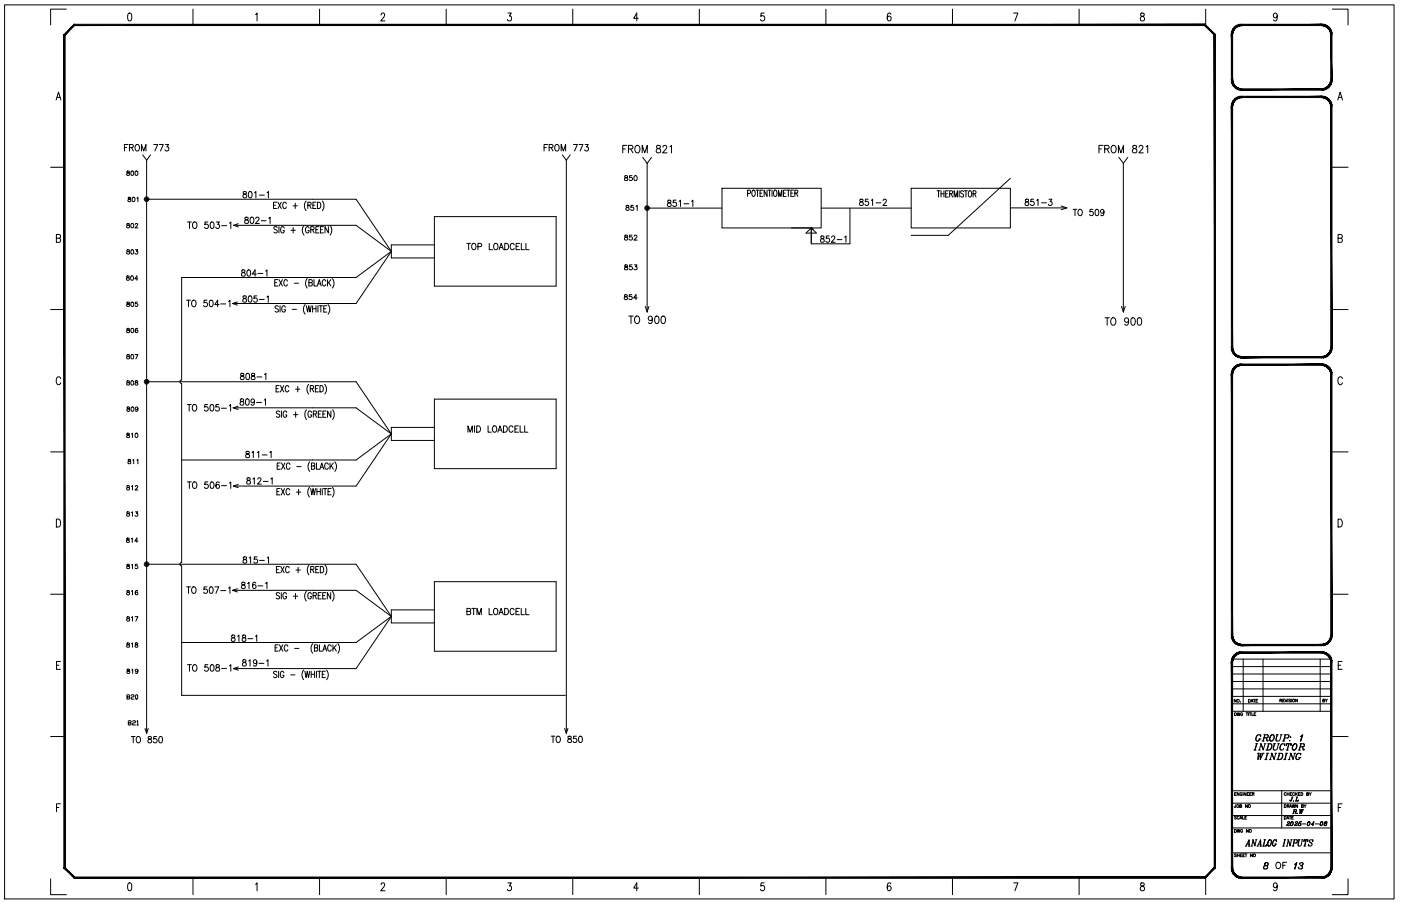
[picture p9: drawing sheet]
<svg xmlns="http://www.w3.org/2000/svg" width="432mm" height="279mm" viewBox="0 0 432 279" stroke-linecap="round" stroke-linejoin="round" font-family="sans-serif">
<g fill="none" stroke="#000" stroke-width=".31">
<path d="M1.4 1.5h428.3v275.7h-428.3zM20.5 2.8h-4.9v4.9M39.6 4.1l.5-.1a1.61 1.61 0 0 1 0 2.5h-.2a1.8 1.8 0 0 1-.3-2.4zM59.5 2.8v4.9M78.8 4.5l.4-.5v2.5M98.5 2.8v4.9M117.5 4.6l.3-.6h.4l.4 .5-.3 .8-1 1.2h1.4M137.5 2.8v4.9M156.5 4h1.1l-.6 1a.72 .72 0 0 1 .6 1.1 .72 .72 0 0 1-1.2-.1M176.5 2.8v4.9M196.7 5.7h-1.4l1-1.7v2.5M215.5 2.8v4.9"/>
<path d="M235.5 4h-.9l-.1 1.1a.74 .74 0 0 1 1 0 .74 .74 0 0 1 0 1.1 .74 .74 0 0 1-1 0l-.1-.2M254.6 2.8v4.9M274.6 4.4l-.6-.4a1.43 1.43 0 0 0 .1 2.5 .71 .71 0 0 0 .5-.9 .71 .71 0 0 0-.9-.5l-.2 .6M293.6 2.8v4.9M312.4 4h1.3l-.9 2.5M332.6 2.8v4.9M351.6 4.1v.7a.96 .96 0 0 1 1 .5 .96 .96 0 0 1 0 1.1 .77 .77 0 0 1-1.2-.6 .77 .77 0 0 1 1-.8l.2-.2a.51 .51 0 0 0-.3-.8zM371.6 2.8v4.9M374.4 10.8v17.1M393.7 4.8l-.3 .6a.68 .68 0 0 1-1-.6 .68 .68 0 0 1 1-.7l.3 .7a1.15 1.15 0 0 1-.8 1.7l-.4-.4M410.6 2.8h4.9v4.9M17.3 30.8l.7-2.4 .8 2.4"/>
<path d="M17.6 30h.9M412.3 30.8l.7-2.4 .8 2.4M412.6 30h.9M15.6 51.6h4.3M44 47.8l1.2 1.6M45.2 49.4v176.8M46.4 47.8l-1.2 1.6M173.3 47.8l1.2 1.6M174.5 49.4v176.7M175.7 47.8l-1.2 1.6M198.1 48.5l1.4 1.9M199.5 50.4v45.8"/>
<path d="M200.8 48.5l-1.3 1.9M222.5 58.1h30.6v12.2h-30.6zM230.4 59.6h.8v-.9l-.8-.1v2M232 58.7l.1-.1a1.04 1.04 0 0 1 .7 1 1.04 1.04 0 0 1-.7 1 1.39 1.39 0 0 1-.1-1.9zM233 58.6h.9M233.5 58.6v2M234.3 59.6h.5M235.1 58.6h-.8v2h.8M236.4 58.6v2l-.9-2v2M236.7 58.6h.9M237.2 58.6v2M238 58.6v2"/>
<path d="M238.7 58.7l.1-.1a1.04 1.04 0 0 1 .7 1 1.04 1.04 0 0 1-.7 1 1.45 1.45 0 0 1-.1-1.9zM241.5 59.6h.5M242.3 58.6h-.8v2h.8M242.5 58.6h.9M243 58.6v2M243.8 59.6h.5M244.6 58.6h-.8v2h.8M245 59.6l.8-.1v-.8l-.8-.1v2M245.4 59.6l.5 1M280.8 58.1h30.6v12.2h-30.6zM288.8 58.8h.9M289.3 58.8v2"/>
<path d="M290 58.8v2M290 59.8h.9M290.9 58.8v2M291.5 59.8h.5M292.3 58.8h-.8v2h.8M292.7 59.8l.8-.2v-.7l-.8-.1v2M293.2 59.8l.4 1M295.6 58.8v2M297 59.1l-.3-.3-.5 .1-.1 .6a.84 .84 0 0 1 .8 1.2l-.5 .1-.3-.3M297.2 58.8h1M297.7 58.8v2M298.7 58.9l.1-.1a1.04 1.04 0 0 1 .7 1 1.04 1.04 0 0 1-.7 1 1.45 1.45 0 0 1-.1-1.9z"/>
<path d="M299.9 59.8l.8-.2v-.7l-.8-.1v2M300.4 59.8l.4 1M311.4 55l-19.2 17.6h-11.4M344.8 48.5l1.4 1.9M346.2 50.4v45.8M347.6 48.5l-1.4 1.9M410.6 51.6h4.9M17.4 73.5l1.1-.2 .2-.3-.2-.6-1.1-.1v2.4l1.1-.1 .2-.7-.5-.4M45.2 61.4h64.5l10.9 16.1M71.9 69.5h37.8l10.9 8M85.3 62.4h-1v1.9M85.7 62.4l1 1.9"/>
<path d="M86.7 62.4l-1 1.9M87.6 70.4a.58 .58 0 0 0-.7-.5 .58 .58 0 0 0-.4 .7v.5a.59 .59 0 0 0 .5 .8 .59 .59 0 0 0 .6-.8h-.4M88.2 62.8a.57 .57 0 0 0-.7-.4 .57 .57 0 0 0-.4 .7v.5a.57 .57 0 0 0 .4 .7 .57 .57 0 0 0 .7-.5M89.7 71h1.3M90.3 63.5h1.4M90.4 70.2v1.6M91 62.6v1.7M93.7 69.5a2.34 2.34 0 0 0 0 3M94.3 62a2.39 2.39 0 0 0 0 3M94.9 63.3l.9-.1v-.8h-.9v1.9M95.3 70.4a.58 .58 0 0 0-.7-.5 .58 .58 0 0 0-.5 .7v.5a.59 .59 0 0 0 .6 .8 .59 .59 0 0 0 .6-.8h-.4M95.4 63.3l.5 1"/>
<path d="M95.8 70.8l.9-.1v-.7l-.9-.1v1.9M96.3 70.8l.5 1M96.4 63.3h.6M97.3 70.8h.6M97.4 62.4h-1v1.9h1M97.8 62.4a.98 .98 0 0 1 1.1 .9 .98 .98 0 0 1-1.1 1zM98.3 69.9h-1v1.9h1M98.8 70.8h.6M99.3 62a2.39 2.39 0 0 1 0 3M99.7 69.9h-.9v1.9h.9M101.2 69.9v1.9l-1-1.9v1.9M101.7 69.5a2.34 2.34 0 0 1 0 3"/>
<path d="M120.6 77.5l-10.9 16.1h-38M120.6 77.5l-10.9 8.1h-53.7v31.6M133.9 75.5h-13.3v4h13.3M133.9 66.8h37.5v21.4h-37.5zM143.9 75.1h1.1M144.4 75.1v1.9M145.7 75.1a.93 .93 0 0 1 1 .9 .93 .93 0 0 1-.8 1 1.22 1.22 0 0 1-.2-1.9zM147.3 76.1l1-.1 .1-.8-1.1-.1v1.9M150.8 75.1v1.9h1M152.5 75.1a.94 .94 0 0 1 1 .9 .94 .94 0 0 1-.9 1 1.24 1.24 0 0 1-.1-1.9zM153.8 77l.7-1.9 .7 1.9M154.1 76.3h.8"/>
<path d="M155.6 75.1a.99 .99 0 0 1 1.2 .9 .99 .99 0 0 1-1.2 1zM158.5 75.5a.64 .64 0 0 0-.8-.4 .64 .64 0 0 0-.5 .7v.5a.64 .64 0 0 0 .5 .7 .64 .64 0 0 0 .8-.5M159.1 76h.6M160.2 75.1h-1.1v1.9h1.1M160.7 75.1v1.9h1M162.1 75.1v1.9h1M199.5 64.2h23M239.9 60.6v-2l.5 2 .6-2v2M243.9 70.3h6.1M248.4 71.9l1.6-1.6 1.6 1.6zM253.1 64.2h27.7M262 64.2v11h-12v-4.9"/>
<path d="M294.1 60.8v-2l.5 2 .5-2v2M311.4 64.1h17.4M327.1 63.5l1.7 .6M328.8 64.1l-1.7 .6M412.4 73.5l1.1-.2 .2-.3-.2-.6-1.1-.1v2.4h.8l.4-.2v-.8l-.4-.2M15.6 95.5h4.3M57.5 92.6h1.2M58.1 92.6v2M59.4 92.7a1.01 1.01 0 0 1 1.1 .7 1.01 1.01 0 0 1-.6 1.2 1.08 1.08 0 0 1-.9-.8 1.08 1.08 0 0 1 .4-1.1zM63.8 92.6h-.9l-.1 .8a.65 .65 0 0 1 1 0 .65 .65 0 0 1-.1 1 .65 .65 0 0 1-.9-.2M64.7 92.7l.3-.1a1.07 1.07 0 0 1 .7 1 1.07 1.07 0 0 1-.7 1 1.4 1.4 0 0 1-.3-1.9zM67.5 93.9h-1.3l.9-1.3v2"/>
<path d="M68 93.7h1.6M70.4 93l.5-.4v2M71.7 93.6l1.5 .5M73.2 93.1l-1.5 .5M85.6 86.2h-.9v2h.9M86 86.2l1 2M86.3 94.3v1.9M87 86.2l-1 2M88 94.7a.58 .58 0 0 0-.7-.4 .58 .58 0 0 0-.5 .7v.5a.59 .59 0 0 0 .6 .8 .59 .59 0 0 0 .6-.8h-.4M88.6 86.7a.58 .58 0 0 0-.7-.5 .58 .58 0 0 0-.4 .8v.5a.58 .58 0 0 0 .4 .7 .58 .58 0 0 0 .7-.5M90 95.4h1.4M90.7 87.4h1.3"/>
<path d="M94.1 93.9a2.31 2.31 0 0 0 0 3M94.4 94.3l.4 1.9 .4-1.9 .3 1.9 .4-1.9M94.7 85.9a2.31 2.31 0 0 0 0 2.9M95.2 87.2l.9-.1v-.8l-.9-.1v2l1-.2 .1-.5-.4-.3M96.4 94.3v1.9M96.4 95.2h1M96.8 86.2v2h.9M97.4 94.3v1.9M97.8 88.2l.6-2 .6 2M98 94.3v1.9M98 87.5h.8M98.4 94.3h1"/>
<path d="M98.9 94.3v1.9M99.8 95.2h.6M100.4 86.7a.57 .57 0 0 0-.7-.5 .57 .57 0 0 0-.4 .8v.5a.57 .57 0 0 0 .4 .7 .57 .57 0 0 0 .7-.5M100.7 94.3h-.9v1.9h.9M100.9 86.2v2M101.1 93.9a2.31 2.31 0 0 1 0 3M101.3 87.1l.7 1.1M102 86.2l-1.1 1.3M102.4 85.9a2.31 2.31 0 0 1 0 2.9M198.9 94.5l.6 1.7M200 94.5l-.5 1.7M345.7 94.5l.5 1.7"/>
<path d="M346.8 94.5l-.6 1.7M410.6 95.5h4.9M18.7 116.8a.72 .72 0 0 0-.8-.6 .72 .72 0 0 0-.6 .9v.6a.72 .72 0 0 0 .6 .9 .72 .72 0 0 0 .8-.6M45.2 117.7h64.5l10.9 16.1M56 117.2a.54 .54 0 0 0-.6 .5 .54 .54 0 0 0 .6 .6M56 118.3v55.2M85.1 119.8h.6M86 118.9h-.9v2h.9M86.4 118.9l1.1 2M87.5 118.9l-1.1 2M89 119.4a.58 .58 0 0 0-.7-.5 .58 .58 0 0 0-.4 .8v.4a.58 .58 0 0 0 .4 .8 .58 .58 0 0 0 .7-.5M91.8 119.2v1.7"/>
<path d="M95.1 118.5a2.34 2.34 0 0 0 0 3M95.6 119.8l.9-.1 .1-.6-1-.2v2M96.2 119.8l.5 1.1M97.2 119.8h.6M98.2 118.9h-1v2h1M98.6 118.9a.98 .98 0 0 1 1.1 1 .98 .98 0 0 1-1.1 1zM100.1 118.5a2.34 2.34 0 0 1 0 3M413.7 116.8a.72 .72 0 0 0-.8-.6 .72 .72 0 0 0-.6 .9v.6a.72 .72 0 0 0 .6 .9 .72 .72 0 0 0 .8-.6M15.6 139.4h4.3M71.9 125.8h37.8l10.9 8M86.2 127l-.3-.3-.7 .3 .1 .5 .8 .4 .1 .5-.3 .3-.7-.3M86.7 126.7v2"/>
<path d="M88.4 127.2a.57 .57 0 0 0-.7-.4 .57 .57 0 0 0-.4 .7v.5a.58 .58 0 0 0 .5 .7 .58 .58 0 0 0 .6-.7h-.4M90.5 127.9h1.3M91.1 120h1.3M91.1 127v1.7M94.5 126.4a2.42 2.42 0 0 0 0 2.9M96 127.2a.58 .58 0 0 0-.7-.4 .58 .58 0 0 0-.4 .7v.5a.59 .59 0 0 0 .6 .7 .59 .59 0 0 0 .5-.7h-.3M96.6 127.7l.9-.1v-.8l-.9-.1v2M97.1 127.7l.5 1M98.1 127.7h.6M99.1 126.7h-1v2h1M99.5 127.7h.6M100.5 126.7h-1v2h1"/>
<path d="M102 126.7v2l-1.1-2v2M102.5 126.4a2.34 2.34 0 0 1 0 2.9M120.6 133.8l-10.9 16.1h-37.8M120.6 133.8l-10.9 8.1h-53.7M133.9 131.8h-13.3v4h13.3M133.9 123.1h37.5v21.4h-37.5zM144.2 133.3v-2l.7 2 .7-2v2M146.2 131.3v2M146.9 131.3a.99 .99 0 0 1 1.2 1 .99 .99 0 0 1-1.2 1zM150.4 131.3v2h1M152.1 131.4a.9 .9 0 0 1 1 .9 .9 .9 0 0 1-1 .9l-.3-.7zM153.4 133.3l.7-2 .7 2"/>
<path d="M153.7 132.6h.8M155.2 131.3a.99 .99 0 0 1 1.2 1 .99 .99 0 0 1-1.2 1zM158.1 131.8a.64 .64 0 0 0-.7-.5 .64 .64 0 0 0-.5 .8v.4a.64 .64 0 0 0 .5 .8 .64 .64 0 0 0 .7-.5M158.7 132.3h.7M159.8 131.3h-1.1v2h1.1M160.3 131.3v2h1M161.7 131.3v2h1M410.6 139.4h4.9M86.3 150.7h-1v1.9h1M86.4 142.8h-1v1.9M86.7 150.7l1 1.9M86.8 142.8l1 1.9"/>
<path d="M87.7 150.7l-1 1.9M87.8 142.8l-1 1.9M89.3 151.1a.58 .58 0 0 0-.7-.4 .58 .58 0 0 0-.4 .7v.5a.58 .58 0 0 0 .4 .7 .58 .58 0 0 0 .7-.5M89.4 143.2a.57 .57 0 0 0-.7-.4 .57 .57 0 0 0-.4 .7v.5a.57 .57 0 0 0 .4 .7 .57 .57 0 0 0 .7-.4M91.4 151.8h1.3M91.5 143.9h1.3M92 150.9v1.7M95.4 150.3a2.34 2.34 0 0 0 0 3M95.5 142.4a2.39 2.39 0 0 0 0 3M95.8 150.7l.3 1.9 .4-1.9 .4 1.9 .3-1.9M96 143.7l.9-.1v-.7l-.9-.1v1.9l.9-.2 .1-.4-.4-.4M97.5 142.8v1.9h.9"/>
<path d="M97.7 150.7v1.9M97.7 151.6h1M98.6 144.7l.6-1.9 .6 1.9M98.7 150.7v1.9M98.8 144.1h.7M99.3 150.7v1.9M99.7 150.7h1M100.2 150.7v1.9M101.1 151.6h.6M101.2 143.2a.58 .58 0 0 0-.7-.4 .58 .58 0 0 0-.4 .7v.5a.58 .58 0 0 0 .4 .7 .58 .58 0 0 0 .7-.4M101.7 142.8v1.9M102.1 150.7h-1v1.9h1"/>
<path d="M102.1 143.6l.6 1.1M102.4 150.3a2.42 2.42 0 0 1 0 3M102.7 142.8l-1 1.3M103.2 142.4a2.31 2.31 0 0 1 0 3M17.4 160.1a1.31 1.31 0 0 1 1.3 .8 1.31 1.31 0 0 1-.4 1.5l-.9 .1zM45.2 174h64.5l10.9 16.1M56 173.5a.54 .54 0 0 0-.6 .5 .54 .54 0 0 0 .6 .5M56 174.6v39.8h118.2M86.2 174.7h-1v1.9h1M86.5 174.7l1.1 1.9M87.6 174.7l-1.1 1.9M89.1 175.1a.57 .57 0 0 0-.7-.4 .57 .57 0 0 0-.4 .7v.5a.57 .57 0 0 0 .4 .7 .57 .57 0 0 0 .7-.4"/>
<path d="M91.2 175.8h1.4M91.9 175v1.6M95.2 174.3a2.39 2.39 0 0 0 0 3M95.8 175.6l.8-.1v-.7l-.8-.1v1.9M96.3 175.6l.5 1M97.3 175.6h.6M98.3 174.7h-1v1.9h1M98.7 174.7a.98 .98 0 0 1 1.1 1 .98 .98 0 0 1-1.1 .9zM100.2 174.3a2.31 2.31 0 0 1 0 3M133.9 179.4h37.5v21.4h-37.5zM412.4 160.1a1.22 1.22 0 0 1 1.3 1.2 1.22 1.22 0 0 1-1.3 1.2zM15.6 183.3h4.3"/>
<path d="M57.5 181h1.2M58.1 181v2M59.4 181.1a.95 .95 0 0 1 1.1 .4 .95 .95 0 0 1-.2 1.2l-.2 .2a1 1 0 0 1-1.1-.6 1 1 0 0 1 .4-1.2zM63.8 181h-.9l-.1 .8a.65 .65 0 0 1 1 0 .65 .65 0 0 1-.1 1 .65 .65 0 0 1-.9-.2M64.7 181.1l.3-.1a1.07 1.07 0 0 1 .7 1 1.07 1.07 0 0 1-.7 1 1.37 1.37 0 0 1-.3-1.9zM66.2 181h1.2l-.9 2M68 182.1h1.6M70.4 181.4l.5-.4v2M71.7 182.1h38l10.9 8M84.8 199.8h.6M85.7 198.9h-.9v1.9M86.1 198.9l1.1 1.9"/>
<path d="M86.2 183l-.4-.2-.7 .2 .2 .5 .9 .6v.3l-.4 .3-.7-.3M86.7 182.8v1.9M87.2 198.9l-1.1 1.9M88.3 183.2a.58 .58 0 0 0-.7-.4 .58 .58 0 0 0-.4 .7v.5a.59 .59 0 0 0 .6 .7 .59 .59 0 0 0 .5-.7h-.4M88.7 199.3a.58 .58 0 0 0-.7-.4 .58 .58 0 0 0-.4 .7v.5a.58 .58 0 0 0 .4 .7 .58 .58 0 0 0 .7-.5M90.4 183.9h1.3M90.8 200h1.3M91.1 183v1.7M94.4 182.4a2.31 2.31 0 0 0 0 2.9M96 183.2a.57 .57 0 0 0-.7-.4 .57 .57 0 0 0-.4 .7v.5a.58 .58 0 0 0 .5 .7 .58 .58 0 0 0 .6-.7h-.4M96.4 198.5a2.31 2.31 0 0 0 0 2.9M96.5 183.7l.9-.1 .1-.7-1-.1v1.9"/>
<path d="M96.9 199.8l.9-.1 .1-.7-1-.1v1.9l1-.2v-.6l-.3-.2M97 183.7l.5 1M98.1 183.7h.6M98.5 198.9v1.9h.9M99 182.8h-.9v1.9h.9M99.5 183.7h.6M100.4 182.8h-.9v1.9h.9M101.9 182.8v1.9l-1-1.9v1.9M102.1 199.3a.58 .58 0 0 0-.7-.4 .58 .58 0 0 0-.4 .7v.5a.58 .58 0 0 0 .4 .7 .58 .58 0 0 0 .7-.5M102.4 182.4a2.39 2.39 0 0 1 0 2.9M102.6 198.9v1.9M103 199.7l.7 1.1"/>
<path d="M103.7 198.9l-1.1 1.3M104.1 198.5a2.39 2.39 0 0 1 0 2.9M120.6 190.1l-10.9 16.1h-37.8M120.6 190.1l-10.9 8h-53.7M133.9 188.1h-13.3v4h13.3M143.9 188.6l1-.1 .1-.7-1.1-.2v2l1.1-.2 .1-.5-.4-.3M145.4 187.6h1.2M146 187.6v2M147 189.6v-2l.7 2 .6-2v2M150.7 187.6v2h1.1M152.4 187.7a.9 .9 0 0 1 1.1 .9 .9 .9 0 0 1-1.1 .9l-.3-.7zM153.8 189.6l.6-2 .7 2"/>
<path d="M154 188.9h.9M155.5 187.6a.99 .99 0 0 1 1.2 1 .99 .99 0 0 1-1.2 1zM158.5 188.1a.64 .64 0 0 0-.8-.5 .64 .64 0 0 0-.5 .8v.4a.64 .64 0 0 0 .5 .8 .64 .64 0 0 0 .8-.5M159 188.6h.7M160.1 187.6h-1.1v2h1.1M160.6 187.6v2h1M162.1 187.6v2h.9M410.6 183.3h4.9M17.4 205.1h.8M18.6 204h-1.2v2.4h1.2M85.3 207.3l-.3-.3-.7 .3 .2 .5 .8 .4v.5l-.3 .3-.7-.3M85.9 207v2"/>
<path d="M87.5 207.5a.58 .58 0 0 0-.7-.5 .58 .58 0 0 0-.4 .8v.4a.59 .59 0 0 0 .5 .8 .59 .59 0 0 0 .6-.8h-.4M89.6 208.1h1.3M93.6 206.7a2.31 2.31 0 0 0 0 2.9M94 207l.3 2 .4-2 .4 2 .4-2M95.9 207v2M95.9 207.9h1M96.9 207v2M97.5 207v2M97.9 207h1.1M98.4 207v2M99.3 207.9h.6M99.5 200.8l.6-1.9 .6 1.9"/>
<path d="M99.7 200.2h.8M100.3 207h-1v2h1M100.6 206.7a2.31 2.31 0 0 1 0 2.9M379.7 217h30.6M379.7 214.8h30.6M379.7 212.4h30.6M379.7 210.2h30.6M379.7 207.9h30.6M379.7 205.6h30.6M379.7 203.3h30.6M379.7 219.4h30.6M380.5 219.8h.3a.46 .46 0 0 1 .3 .4 .46 .46 0 0 1-.3 .5h-.3z"/>
<path d="M381.3 219.8l.2 .9 .2-.9 .2 .9 .2-.9M383.2 203.3v16.1M384 219.8h.6M384.3 219.8v.9M384.8 215.7h.3a.47 .47 0 0 1 .3 .4 .47 .47 0 0 1-.3 .5h-.3zM384.8 219.8v.9M385 219.8h.6M385.3 219.8v.9M385.6 216.6l.3-.9 .3 .9M385.7 216.3h.4M385.8 219.8v.9h.5M386.3 215.7h.6"/>
<path d="M386.6 215.7v.9M387.1 219.8h-.6v.9h.6M387.1 216.1h.3M387.6 215.7h-.5v.9h.5M389.3 203.3v16.1M394.5 216h.5v-.3l-.5-.1v.9M394.8 216l.3 .5M395.4 216h.3M395.9 215.6h-.5v.9h.5M396 215.6l.4 .9 .3-.9M396.9 215.6v.9M397.8 215.7h-.6l.6 .5-.2 .3-.4-.2"/>
<path d="M398.1 215.6v.9M399.9 215.6v.9l-.6-.9v.9M406.9 203.3v16.1M412.5 205.1h.7M413.7 204h-1.2v2.4h1.2M15.6 227.1h4.3M383 220a.33 .33 0 0 0-.4-.2 .33 .33 0 0 0-.2 .3v.2a.32 .32 0 0 0 .3 .4 .32 .32 0 0 0 .3-.4h-.2M386.5 220.2h.4M410.6 227.1h4.9M17.4 249h.8M18.6 247.9h-1.2v2.4M374.4 243.9v23.7"/>
<path d="M379.7 255.3h30.6M379.7 251.5h30.6M379.7 247.7h30.6M379.7 243.9h30.6M380.5 255.8h.3a.47 .47 0 0 1 .3 .4 .47 .47 0 0 1-.3 .5h-.3zM380.5 244.9h.4M380.9 248.1l-.1 .8-.3 .1-.1-.3M381.1 251.8h-.6l.6 .5-.2 .3-.4-.1M381.1 244.4h-.6v.9h.6M381.3 255.8l.2 .9 .2-.9 .2 .9 .2-.9M381.9 244.4v.9l-.6-.9v.9M381.9 251.9a.31 .31 0 0 0-.3-.2 .31 .31 0 0 0-.3 .4v.2a.31 .31 0 0 0 .3 .3 .31 .31 0 0 0 .3-.2"/>
<path d="M382.1 252.6l.3-.9 .4 .9M382.1 248.6l.5-.1 .1-.3-.6-.1v.9l.6-.1-.2-.3M382.2 252.3h.5M382.8 244.6a.33 .33 0 0 0-.4-.2 .33 .33 0 0 0-.2 .4v.2a.32 .32 0 0 0 .3 .3 .32 .32 0 0 0 .3-.3h-.2M383 251.7v.9h.5M383 256a.33 .33 0 0 0-.4-.2 .33 .33 0 0 0-.2 .3v.2a.32 .32 0 0 0 .3 .4 .32 .32 0 0 0 .3-.4h-.2M383.1 244.4v.9M383.7 252.1h.3M384 244.4v.9l-.6-.9v.9M384.2 251.7h-.5v.9h.5M384.4 244.9h.3M384.5 248.1v.9l-.6-.9v.9"/>
<path d="M384.7 255.8v.9l-.5-.9v.9M384.9 244.4h-.5v.9h.5M385.1 244.9h.4M385.7 244.4h-.6v.9h.6M386 244.9l.4-.1 .1-.3-.5-.1v.9M386.2 244.9l.3 .4M395 243.9v11.4M402.7 244.9l.5-.1 .1-.3-.6-.1v.9l.6-.1-.2-.3M403.5 244.4l.3 .5v.4M404.2 244.4l-.4 .5M412.5 249h.7M413.7 247.9h-1.2v2.4"/>
<path d="M15.6 271v4.9h4.9M39.6 272.4l.5-.1a1.6 1.6 0 0 1 0 2.4h-.2a1.84 1.84 0 0 1-.3-2.3zM59.5 270.7v5.2M78.8 272.7l.4-.4v2.4M98.5 270.7v5.2M117.5 272.8l.1-.4 .6-.1 .4 .7-1.3 1.7h1.4M137.5 270.7v5.2M156.5 272.3h1.1l-.6 .9a.72 .72 0 0 1 .6 1.1 .72 .72 0 0 1-1.2-.1M176.5 270.7v5.2M196.7 273.9h-1.4l1-1.6v2.4M215.5 270.7v5.2M235.5 272.3h-.9l-.1 1a.75 .75 0 0 1 1 .1 .75 .75 0 0 1 0 1 .75 .75 0 0 1-1 .1l-.1-.3"/>
<path d="M254.6 270.7v5.2M274.6 272.6l-.6-.3a1.44 1.44 0 0 0 .1 2.4 .69 .69 0 0 0 .6-1 .69 .69 0 0 0-1.1-.2l-.1 .4M293.6 270.7v5.2M312.4 272.3h1.3l-.9 2.4M332.6 270.7v5.2M351.6 272.4v.7a.89 .89 0 0 1 1 .5 .89 .89 0 0 1-.3 1.1 .77 .77 0 0 1-.9-.8 .77 .77 0 0 1 1-.7l.2-.1a.49 .49 0 0 0-.3-.8zM371.6 270.4v5.5M379.7 263h30.6M381.1 263.5h-.6l.6 .5-.2 .2-.4-.1M381.4 263.3v.9M381.4 263.8h.5M381.9 263.3v.9"/>
<path d="M382.8 263.3h-.5v.9h.5M383.6 263.3h-.5v.9h.5M384 263.3v.9M386 263.3v.9l-.6-.9v.9M393.7 273.1l-.3 .5a.65 .65 0 0 1-.9-.2 .65 .65 0 0 1 .2-.9 .65 .65 0 0 1 .9 .1l.1 .5a1.16 1.16 0 0 1-.8 1.6l-.4-.4M415.5 271v4.9h-4.9"/>
<circle cx="45.2" cy="61.4" r=".71"/>
<circle cx="45.2" cy="61.4" r=".43"/>
<circle cx="45.2" cy="61.4" r=".22"/>
<circle cx="199.4" cy="64.2" r=".71"/>
<circle cx="199.4" cy="64.2" r=".43"/>
<circle cx="199.4" cy="64.2" r=".22"/>
<circle cx="45.2" cy="117.7" r=".71"/>
<circle cx="45.2" cy="117.7" r=".43"/>
<circle cx="45.2" cy="117.7" r=".22"/>
<circle cx="45.2" cy="174" r=".71"/>
<circle cx="45.2" cy="174" r=".43"/>
<circle cx="45.2" cy="174" r=".22"/>
<circle cx="398.7" cy="216" r=".41"/>
<circle cx="381.5" cy="248.5" r=".4"/>
<circle cx="385.1" cy="248.5" r=".41"/>
<circle cx="385.4" cy="256.2" r=".41"/>
<circle cx="386.6" cy="263.7" r=".4"/>
</g>
<g fill="#000" stroke="#000" stroke-width=".31">
<path d="M379.5 10.8l.4 13.7v-13.7zM379.5 10.8l.4 13.7h-.4z"/>
<path d="M382.3 7.5h.5v.4zM382.3 7.5v.4h.5zM381.8 7.6l.5-.1v.4zM381.8 7.6l.1 .4 .4-.1zM381.3 7.9l.5-.3 .1 .4zM381.3 7.9l.2 .3 .4-.2zM380.9 8.1l.4-.2 .2 .3zM380.9 8.1l.2 .3 .4-.2zM380.5 8.4l.4-.3 .2 .3zM380.5 8.4l.2 .3 .4-.3zM380.5 8.4l.2 .3-.6 .1zM380.1 8.8l.3 .3 .3-.4zM380.1 8.8l.3 .3-.5 .2zM379.9 9.3l.3 .1 .2-.3zM379.9 9.3l.3 .1-.5 .3zM379.7 9.7l.3 .2 .2-.5zM379.7 9.7l.3 .2-.4 .3zM379.6 10.2l.3 .1 .1-.4zM379.6 10.2l.3 .1-.4 .5zM379.9 10.3l-.4 .5h.4z"/>
<path d="M382.8 7.9h24.5v-.4zM382.8 7.5h24.5l-24.5 .4z"/>
<path d="M410.1 10.8l.4 13.7v-13.7zM410.1 10.8l.4 13.7h-.4z"/>
<path d="M410.5 10.2v.6h-.4zM410.1 10.3v.5l.4-.6zM410.4 9.7l.1 .5-.4 .1zM410 9.9l.1 .4 .3-.6zM410.2 9.3l.2 .4-.4 .2zM409.8 9.4l.2 .5 .2-.6zM409.9 8.8l.3 .5-.4 .1zM409.6 9.1l.2 .3 .1-.6zM409.6 8.4l.3 .4-.3 .3zM409.6 8.4l-.3 .3 .3 .4zM409.2 8.1l.4 .3-.3 .3zM409.2 8.1l-.2 .3 .3 .3zM408.7 7.9l.5 .2-.2 .3zM408.7 7.9l-.1 .3 .4 .2zM408.3 7.6l.4 .3-.1 .3zM408.3 7.6l-.1 .4 .4 .2zM407.8 7.5l.5 .1-.1 .4zM407.8 7.5l-.1 .4 .5 .1zM407.3 7.5h.5l-.1 .4zM407.3 7.5v.4h.4z"/>
<path d="M379.5 24.5h.4l-.3 .5zM379.9 24.5l-.3 .5h.3zM379.6 25h.3l-.2 .5zM379.9 25l-.2 .5 .3-.1zM379.7 25.5l.3-.1-.1 .6zM380 25.4l-.1 .6 .3-.2zM379.9 26l.3-.2-.1 .6zM380.2 25.8l-.1 .6 .3-.2zM380.1 26.4l.3-.2 .1 .6zM380.4 26.2l.1 .6 .2-.2zM380.5 26.8l.2-.2 .2 .6zM380.7 26.6l.2 .6 .2-.3zM381.1 26.9l.2 .5-.4-.2zM381.1 26.9l.2 .5 .2-.3zM381.5 27.1l.3 .5-.5-.2zM381.5 27.1l.3 .5 .1-.3zM381.9 27.3l.4 .4-.5-.1zM381.9 27.3l.4 .4v-.3zM382.3 27.4l.5 .4-.5-.1zM382.3 27.4l.5 .4v-.4z"/>
<path d="M379.5 33l.4 74.1v-74.1zM379.5 33l.4 74.1h-.4z"/>
<path d="M382.3 29.7h.5v.4zM382.3 29.7v.4h.5zM381.8 29.9l.5-.2v.4zM381.8 29.9l.1 .3 .4-.1zM381.3 30.1l.5-.2 .1 .3zM381.3 30.1l.2 .3 .4-.2zM380.9 30.3l.4-.2 .2 .3zM380.9 30.3l.2 .3 .4-.2zM380.5 30.6l.4-.3 .2 .3zM380.5 30.6l.2 .3 .4-.3zM380.5 30.6l.2 .3-.6 .2zM380.1 31.1l.3 .2 .3-.4zM380.1 31.1l.3 .2-.5 .2zM379.9 31.5l.3 .1 .2-.3zM379.9 31.5l.3 .1-.5 .3zM379.7 31.9l.3 .2 .2-.5zM379.7 31.9l.3 .2-.4 .3zM379.6 32.4l.3 .1 .1-.4zM379.6 32.4l.3 .1-.4 .5zM379.9 32.5l-.4 .5h.4z"/>
<path d="M382.8 27.8h24.5v-.4zM382.8 27.4h24.5l-24.5 .4z"/>
<path d="M382.8 30.1h24.5v-.4zM382.8 29.7h24.5l-24.5 .4z"/>
<path d="M407.3 27.4l.5 .3-.5 .1zM407.3 27.4l.5 .3-.1-.3zM407.7 27.4l.6 .2-.5 .1zM407.7 27.4l.6 .2-.1-.3zM408.2 27.3l.5 .1-.4 .2zM408.2 27.3l.5 .1-.1-.3zM408.6 27.1l.6 .1-.5 .2zM408.6 27.1l.6 .1-.2-.3zM409 26.9l.6-.1-.4 .4zM409 26.9l.6-.1-.3-.2zM409.3 26.6l.6-.2-.3 .4zM409.6 26.2l-.3 .4 .6-.2zM409.6 26.2l.6-.2-.3 .4zM409.8 25.8l-.2 .4 .6-.2zM409.8 25.8l.6-.3-.2 .5zM410 25.4l-.2 .4 .6-.3zM410 25.4l.5-.4-.1 .5zM410.1 25l-.1 .4 .5-.4zM410.5 24.5v.5h-.4zM410.1 24.5v.5l.4-.5z"/>
<path d="M410.1 33l.4 74.1v-74.1zM410.1 33l.4 74.1h-.4z"/>
<path d="M410.5 32.4v.6h-.4zM410.1 32.5v.5l.4-.6zM410.4 31.9l.1 .5-.4 .1zM410 32.1l.1 .4 .3-.6zM410.2 31.5l.2 .4-.4 .2zM409.8 31.6l.2 .5 .2-.6zM409.9 31.1l.3 .4-.4 .1zM409.6 31.3l.2 .3 .1-.5zM409.6 30.6l.3 .5-.3 .2zM409.6 30.6l-.3 .3 .3 .4zM409.2 30.3l.4 .3-.3 .3zM409.2 30.3l-.2 .3 .3 .3zM408.7 30.1l.5 .2-.2 .3zM408.7 30.1l-.1 .3 .4 .2zM408.3 29.9l.4 .2-.1 .3zM408.3 29.9l-.1 .3 .4 .2zM407.8 29.7l.5 .2-.1 .3zM407.8 29.7l-.1 .4 .5 .1zM407.3 29.7h.5l-.1 .4zM407.3 29.7v.4h.4z"/>
<path d="M379.5 107.1h.4l-.3 .5zM379.9 107.1l-.3 .5 .3-.1zM379.6 107.6l.3-.1-.2 .6zM379.9 107.5l-.2 .6 .3-.1zM379.7 108.1l.3-.1-.1 .6zM380 108l-.1 .6 .3-.2zM379.9 108.6l.3-.2-.1 .6zM380.2 108.4l-.1 .6 .3-.2zM380.1 109l.3-.2 .1 .6zM380.4 108.8l.1 .6 .2-.3zM380.5 109.4l.2-.3 .2 .6zM380.7 109.1l.2 .6 .2-.3zM381.1 109.4l.2 .6-.4-.3zM381.1 109.4l.2 .6 .2-.3zM381.5 109.7l.3 .5-.5-.2zM381.5 109.7l.3 .5 .1-.4zM381.9 109.8l.4 .5-.5-.1zM381.9 109.8l.4 .5v-.4zM382.3 109.9l.5 .5-.5-.1zM382.3 109.9l.5 .5v-.4z"/>
<path d="M379.5 115.5l.4 80.4v-80.4zM379.5 115.5l.4 80.4h-.4z"/>
<path d="M382.8 110v.4l24.5-.4zM382.8 110.4l24.5-.4v.4z"/>
<path d="M382.8 112.3v.3l24.5-.3zM382.8 112.6l24.5-.3v.3z"/>
<path d="M382.3 112.3h.5v.3zM382.3 112.3v.4l.5-.1zM381.8 112.4l.5-.1v.4zM381.8 112.4l.1 .4 .4-.1zM381.3 112.6l.5-.2 .1 .4zM381.3 112.6l.2 .4 .4-.2zM380.9 112.9l.4-.3 .2 .4zM380.9 112.9l.2 .3 .4-.2zM380.5 113.2l.4-.3 .2 .3zM380.5 113.2l.2 .3 .4-.3zM380.5 113.2l.2 .3-.6 .1zM380.1 113.6l.3 .2 .3-.3zM380.1 113.6l.3 .2-.5 .2zM379.9 114l.3 .2 .2-.4zM379.9 114l.3 .2-.5 .3zM379.7 114.5l.3 .1 .2-.4zM379.7 114.5l.3 .1-.4 .4zM379.6 115l.3 .1 .1-.5zM379.6 115l.3 .1-.4 .4zM379.9 115.1l-.4 .4h.4z"/>
<path d="M407.3 110l.5 .3-.5 .1zM407.3 110l.5 .3-.1-.4zM407.7 109.9l.6 .3-.5 .1zM407.7 109.9l.6 .3-.1-.4zM408.2 109.8l.5 .2-.4 .2zM408.2 109.8l.5 .2-.1-.3zM408.6 109.7h.6l-.5 .3zM408.6 109.7h.6l-.2-.3zM409 109.4h.6l-.4 .3zM409 109.4h.6l-.3-.3zM409.3 109.1l.6-.1-.3 .4zM409.6 108.8l-.3 .3 .6-.1zM409.6 108.8l.6-.2-.3 .4zM409.8 108.4l-.2 .4 .6-.2zM409.8 108.4l.6-.3-.2 .5zM410 108l-.2 .4 .6-.3zM410 108l.5-.4-.1 .5zM410.1 107.5l-.1 .5 .5-.4zM410.5 107.1v.5l-.4-.1zM410.1 107.1v.4l.4-.4z"/>
<path d="M410.5 115v.5h-.4zM410.1 115.1v.4l.4-.5zM410.4 114.5l.1 .5-.4 .1zM410 114.6l.1 .5 .3-.6zM410.2 114l.2 .5-.4 .1zM409.8 114.2l.2 .4 .2-.6zM409.9 113.6l.3 .4-.4 .2zM409.6 113.8l.2 .4 .1-.6zM409.6 113.2l.3 .4-.3 .2zM409.6 113.2l-.3 .3 .3 .3zM409.2 112.9l.4 .3-.3 .3zM409.2 112.9l-.2 .3 .3 .3zM408.7 112.6l.5 .3-.2 .3zM408.7 112.6l-.1 .4 .4 .2zM408.3 112.4l.4 .2-.1 .4zM408.3 112.4l-.1 .4 .4 .2zM407.8 112.3l.5 .1-.1 .4zM407.8 112.3l-.1 .4 .5 .1zM407.3 112.3h.5l-.1 .4zM407.3 112.3v.3l.4 .1z"/>
<path d="M410.1 115.5l.4 80.4v-80.4zM410.1 115.5l.4 80.4h-.4z"/>
<path d="M379.5 195.9h.4l-.3 .5zM379.9 195.9l-.3 .5 .3-.1zM379.6 196.4l.3-.1-.2 .6zM379.9 196.3l-.2 .6 .3-.2zM379.7 196.9l.3-.2-.1 .6zM380 196.7l-.1 .6 .3-.1zM379.9 197.3l.3-.1-.1 .6zM380.2 197.2l-.1 .6 .3-.3zM380.1 197.8l.3-.3 .1 .7zM380.4 197.5l.1 .7 .2-.3zM380.5 198.2l.2-.3 .2 .6zM380.7 197.9l.2 .6 .2-.3zM381.1 198.2l.2 .6-.4-.3zM381.1 198.2l.2 .6 .2-.4zM381.5 198.4l.3 .5-.5-.1zM381.5 198.4l.3 .5 .1-.3zM381.9 198.6l.4 .5-.5-.2zM381.9 198.6l.4 .5v-.4zM382.3 198.7l.5 .4h-.5zM382.3 198.7l.5 .4v-.4z"/>
<path d="M382.8 198.7v.4l24.5-.4zM382.8 199.1l24.5-.4v.4z"/>
<path d="M407.3 198.7l.5 .4h-.5zM407.3 198.7l.5 .4-.1-.4zM407.7 198.7l.6 .2-.5 .2zM407.7 198.7l.6 .2-.1-.3zM408.2 198.6l.5 .2-.4 .1zM408.2 198.6l.5 .2-.1-.4zM408.6 198.4l.6 .1-.5 .3zM408.6 198.4l.6 .1-.2-.3zM409 198.2h.6l-.4 .3zM409 198.2h.6l-.3-.3zM409.3 197.9l.6-.1-.3 .4zM409.6 197.5l-.3 .4 .6-.1zM409.6 197.5l.6-.2-.3 .5zM409.8 197.2l-.2 .3 .6-.2zM409.8 197.2l.6-.3-.2 .4zM410 196.7l-.2 .5 .6-.3zM410 196.7l.5-.3-.1 .5zM410.1 196.3l-.1 .4 .5-.3zM410.5 195.9v.5l-.4-.1zM410.1 195.9v.4l.4-.4z"/>
<path d="M379.5 204.3l.4 63.3v-63.3zM379.5 204.3l.4 63.3h-.4z"/>
<path d="M382.8 201v.4l24.5-.4zM382.8 201.4l24.5-.4v.4z"/>
<path d="M382.3 201.1l.5-.1v.4zM382.3 201.1v.3h.5zM381.8 201.2l.5-.1v.3zM381.8 201.2l.1 .3 .4-.1zM381.3 201.4l.5-.2 .1 .3zM381.3 201.4l.2 .3 .4-.2zM380.9 201.7l.4-.3 .2 .3zM380.9 201.7l.2 .3 .4-.3zM380.5 202l.4-.3 .2 .3zM380.5 202l.2 .2 .4-.2zM380.5 202l.2 .2-.6 .2zM380.1 202.4l.3 .2 .3-.4zM380.1 202.4l.3 .2-.5 .2zM379.9 202.8l.3 .2 .2-.4zM379.9 202.8l.3 .2-.5 .3zM379.7 203.3l.3 .1 .2-.4zM379.7 203.3l.3 .1-.4 .4zM379.6 203.8h.3l.1-.4zM379.6 203.8h.3l-.4 .5zM379.9 203.8l-.4 .5h.4z"/>
<path d="M410.5 203.8v.5h-.4zM410.1 203.8v.5l.4-.5zM410.4 203.3l.1 .5h-.4zM410 203.4l.1 .4 .3-.5zM410.2 202.8l.2 .5-.4 .1zM409.8 203l.2 .4 .2-.6zM409.9 202.4l.3 .4-.4 .2zM409.6 202.6l.2 .4 .1-.6zM409.6 202l.3 .4-.3 .2zM409.3 202.2l.3 .4v-.6zM409.2 201.7l.4 .3-.3 .2zM409.2 201.7l-.2 .3 .3 .2zM408.7 201.4l.5 .3-.2 .3zM408.7 201.4l-.1 .3 .4 .3zM408.3 201.2l.4 .2-.1 .3zM408.3 201.2l-.1 .3 .4 .2zM407.8 201.1l.5 .1-.1 .3zM407.8 201.1l-.1 .3 .5 .1zM407.3 201l.5 .1-.1 .3zM407.3 201v.4h.4z"/>
<path d="M410.1 204.3l.4 63.3v-63.3zM410.1 204.3l.4 63.3h-.4z"/>
<path d="M374.2 10.8v256.7l.4 .2zM374.2 10.8l.4-.1v257zM371.3 7.9l2.9 2.9 .4-.1zM371.4 7.5l3.2 3.2-3.3-2.8zM23 7.9h348.3l.1-.4zM22.9 7.5h348.5l-348.4 .4zM22.9 7.5l-2.8 3.3 2.9-2.9zM22.9 7.5l-2.8 3.3-.4-.1zM19.7 10.7l.4 256.8v-256.7zM19.7 10.7l.4 256.8-.4 .2zM19.7 267.7l3.3 2.8-2.9-3zM19.7 267.7l3.3 2.8-.1 .3zM23 270.5l-.1 .3 348.4-.3zM22.9 270.8l348.4-.3 .1 .3zM374.2 267.5l-2.9 3 .1 .3zM374.2 267.5l.4 .2-3.2 3.1z"/>
<path d="M379.5 267.6h.4l-.3 .5zM379.9 267.6l-.3 .5 .3-.1zM379.6 268.1l.3-.1-.2 .6zM379.9 268l-.2 .6 .3-.1zM379.7 268.6l.3-.1-.1 .6zM380 268.5l-.1 .6 .3-.2zM379.9 269.1l.3-.2-.1 .6zM380.2 268.9l-.1 .6 .3-.2zM380.1 269.5l.3-.2 .1 .6zM380.4 269.3l.1 .6 .2-.3zM380.5 269.9l.2-.3 .2 .6zM380.7 269.6l.2 .6 .2-.3zM381.1 269.9l.2 .6-.4-.3zM381.1 269.9l.2 .6 .2-.3zM381.5 270.2l.3 .5-.5-.2zM381.5 270.2l.3 .5 .1-.4zM381.9 270.3l.4 .5-.5-.1zM381.9 270.3l.4 .5v-.4zM382.3 270.4l.5 .4h-.5zM382.3 270.4l.5 .4v-.3z"/>
<path d="M382.8 270.5v.3l24.5-.3zM382.8 270.8l24.5-.3v.3z"/>
<path d="M407.3 270.5l.5 .3h-.5zM407.3 270.5l.5 .3-.1-.4zM407.7 270.4l.6 .3-.5 .1zM407.7 270.4l.6 .3-.1-.4zM408.2 270.3l.5 .2-.4 .2zM408.2 270.3l.5 .2-.1-.3zM408.6 270.2h.6l-.5 .3zM408.6 270.2h.6l-.2-.3zM409 269.9h.6l-.4 .3zM409 269.9h.6l-.3-.3zM409.3 269.6l.6-.1-.3 .4zM409.6 269.3l-.3 .3 .6-.1zM409.6 269.3l.6-.2-.3 .4zM409.8 268.9l-.2 .4 .6-.2zM409.8 268.9l.6-.3-.2 .5zM410 268.5l-.2 .4 .6-.3zM410 268.5l.5-.4-.1 .5zM410.1 268l-.1 .5 .5-.4zM410.5 267.6v.5l-.4-.1zM410.1 267.6v.4l.4-.4z"/>
</g>
<text font-size="5.7" x="339.7" y="101.6">TO 900</text>
<g font-size="5.3">
<text x="191.2" y="48.3">FROM 821</text>
<text x="338" y="48.3">FROM 821</text>
<text x="205" y="64.9">851-1</text>
<text x="74.4" y="70.2">802-1</text>
<text x="329.8" y="67.7">TO 509</text>
<text x="73.4" y="86.4">804-1</text>
<text x="74.1" y="94.5">805-1</text>
<text x="193" y="100.9">TO 900</text>
<text x="56.8" y="128.1">TO 505-1</text>
<text x="73" y="126.3">809-1</text>
<text x="74.8" y="142.5">811-1</text>
<text x="75.1" y="150.6">812-1</text>
<text x="74.1" y="175">815-1</text>
<text x="73.4" y="182.7">816-1</text>
<text x="73.7" y="206.7">819-1</text>
<text x="39.5" y="230.4">TO 850</text>
<text x="169" y="230.4">TO 850</text>
<text x="386.6" y="235.7">WINDING</text>
<text x="392.3" y="269.2">OF</text>
</g>
<g font-size="4.9">
<text x="37.4" y="47.6">FROM 773</text>
<text x="166.9" y="47.6">FROM 773</text>
<text x="74.1" y="62.1">801-1</text>
<text x="263.9" y="64.6">851-2</text>
<text x="315" y="64.6">851-3</text>
<text x="56.8" y="71.6">TO 503-1</text>
<text x="251.9" y="75.8">852-1</text>
<text x="73" y="118.2">808-1</text>
<text x="56.8" y="151.7">TO 506-1</text>
<text x="70.6" y="199">818-1</text>
<text x="56.8" y="208.1">TO 508-1</text>
<text x="386.3" y="229.7">GROUP: 1</text>
<text x="383.1" y="262.1">ANALOG INPUTS</text>
<text x="388.4" y="269.2">8</text>
<text x="397.9" y="269.2">13</text>
</g>
<g font-size="4.4">
<text x="38.1" y="55.4">800</text>
<text x="191.6" y="56.8">850</text>
<text x="38.5" y="63.5">801</text>
<text x="191.9" y="66">851</text>
<text x="38.1" y="71.6">802</text>
<text x="191.6" y="75.1">852</text>
<text x="38.1" y="79.7">803</text>
<text x="38.1" y="87.8">804</text>
<text x="191.6" y="84.3">853</text>
<text x="191.6" y="93.5">854</text>
<text x="38.1" y="111.8">807</text>
<text x="38.1" y="119.9">808</text>
<text x="38.1" y="128.1">809</text>
<text x="38.1" y="136.2">810</text>
<text x="38.5" y="144.3">811</text>
<text x="38.1" y="152.4">812</text>
<text x="38.1" y="160.5">813</text>
<text x="38.1" y="168.6">814</text>
<text x="38.1" y="176.7">815</text>
<text x="38.1" y="184.9">816</text>
<text x="38.1" y="208.8">819</text>
<text x="38.1" y="217">820</text>
<text x="38.8" y="224.7">821</text>
<text x="396.5" y="248.4">J.L</text>
<text x="397.6" y="252.2">R.W</text>
</g>
<g font-size="4">
<text x="38.1" y="95.6">805</text>
<text x="38.1" y="103.7">806</text>
<text x="38.1" y="192.6">817</text>
<text x="38.1" y="200.7">818</text>
<text x="395.5" y="255.8">2025-04-08</text>
</g>
<g font-size="3.5">
<text x="379.6" y="217.7">NO.</text>
<text x="406.8" y="217.7">BY</text>
</g>
</svg>
